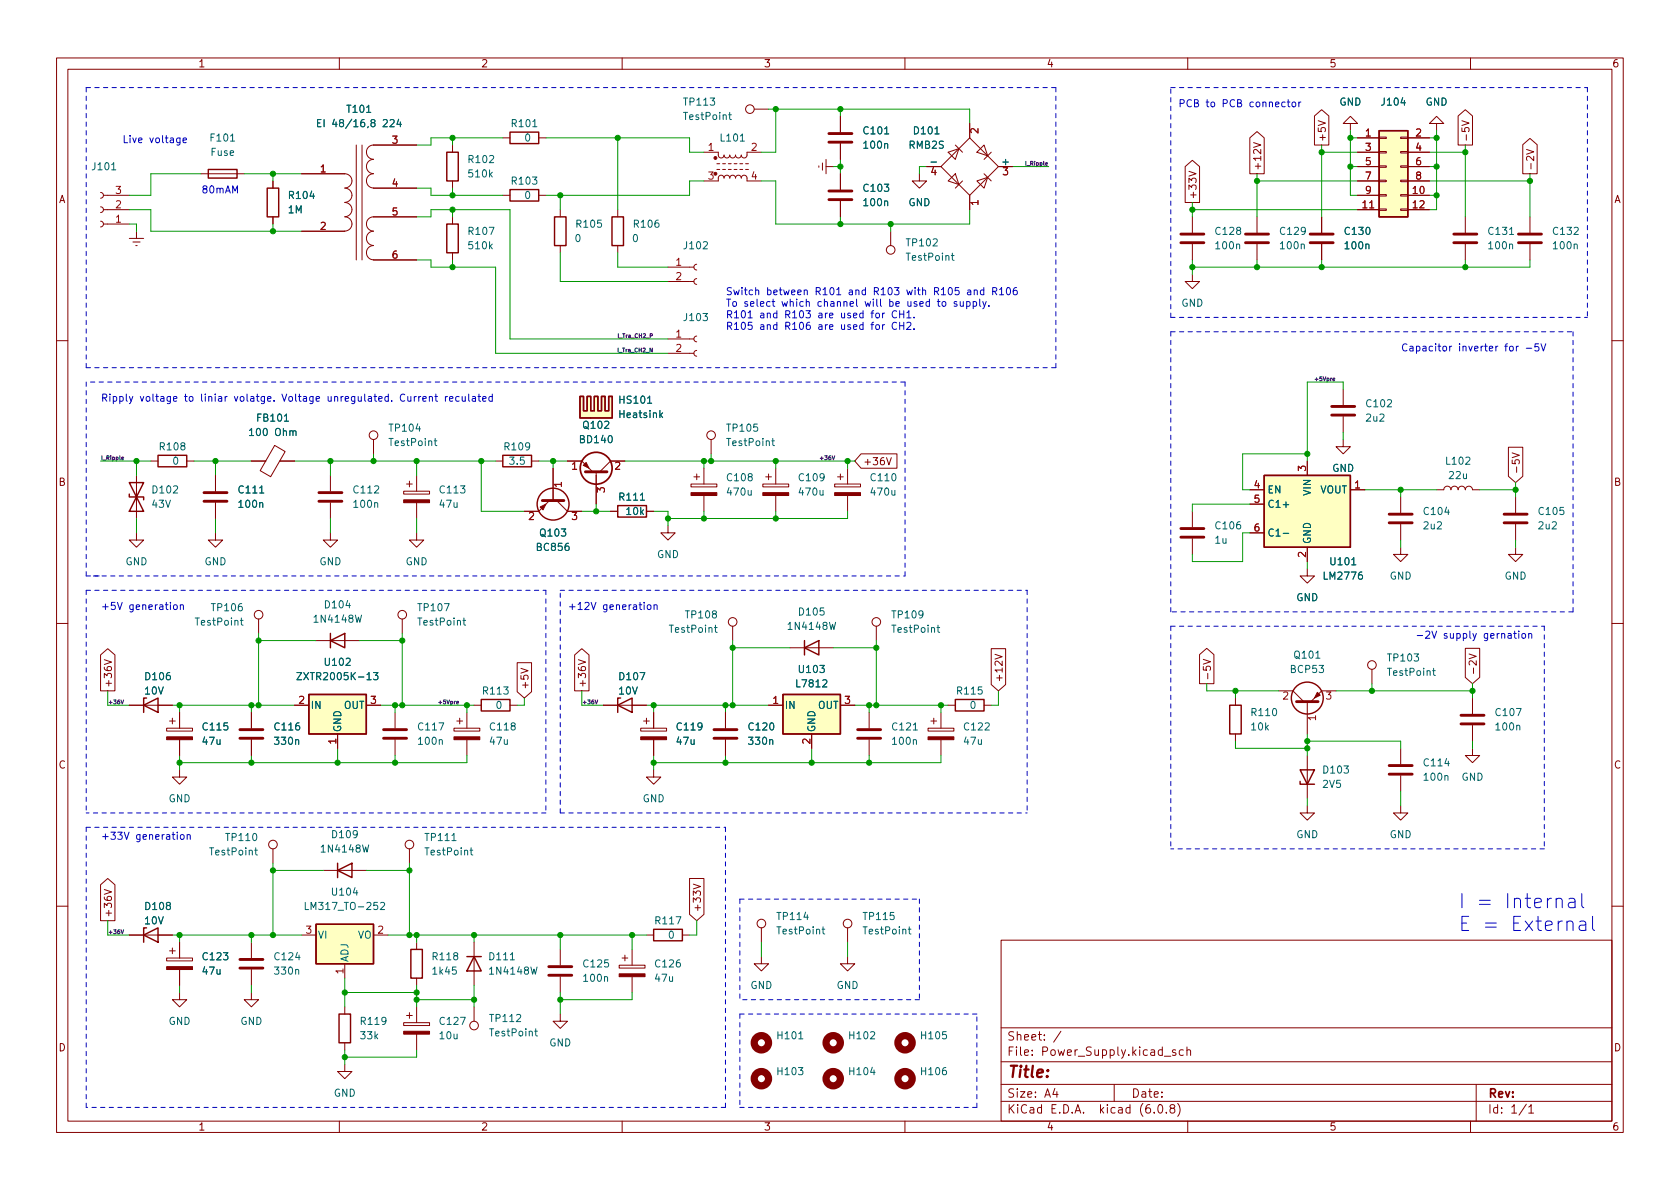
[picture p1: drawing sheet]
<svg xmlns="http://www.w3.org/2000/svg" width="297mm" height="210mm" viewBox="0 0 297 210" stroke-linecap="round" stroke-linejoin="round" font-family="sans-serif">
<g fill="none" stroke="#840000" stroke-width=".18">
<path d="M10 10.2h277v190.1h-277zM12 12.2h273v186.1h-273zM60 10.2v2M110 10.2v2M133.3 19.3h2.6M160 10.2v2M210 10.2v2M260 10.2v2M17.8 34l.3 .2 .2 .3-.2 .4-.3 .1M17.8 36.6l.3 .1 .2 .4-.2 .3-.3 .2M17.8 39.1l.3 .2 .2 .3-.2 .4-.3 .1M18.3 34.5h4.6"/>
<path d="M18.3 37.1h4.6M18.3 39.6h4.6M35.6 30.7h7.6M48.3 32v1.3M48.3 38.3v1.3M53.3 30.7h7.7a1.26 1.26 0 0 1 1.2 1.3 1.26 1.26 0 0 1-1.2 1.2M61 38.3a1.26 1.26 0 0 1 1.2 1.3 1.26 1.26 0 0 1-1.2 1.3M61 33.3a1.27 1.27 0 0 1 1.2 1.2 1.27 1.27 0 0 1-1.2 1.3 1.26 1.26 0 0 1 1.2 1.3 1.26 1.26 0 0 1-1.2 1.2M63 25.6v20.4M64 25.6v20.4M66 28.2a1.27 1.27 0 0 0-1.2 1.3 1.27 1.27 0 0 0 1.2 1.2 1.26 1.26 0 0 0-1.2 1.3 1.26 1.26 0 0 0 1.2 1.2M66 33.3h7.7"/>
<path d="M73.7 38.3h-7.7a1.26 1.26 0 0 0-1.2 1.3 1.26 1.26 0 0 0 1.2 1.3M73.7 25.6h-7.7a1.26 1.26 0 0 0-1.2 1.3 1.26 1.26 0 0 0 1.2 1.3M80 25.6v1.3M80 32v1.3M80 38.3v1.3M88.9 24.4h1.3M88.9 34.5h1.3M95.2 24.4h1.3M95.2 34.5h1.3M99.1 37.1v1.2M109.2 37.1v1.2M124.5 26.9h2.5v.7l.5 .3 .4-.1 .1-.4 .1 .4 .3 .1 .5-.1 .1-.4 .2 .4 .3 .1 .4-.1 .1-.4 .2 .4 .2 .1 .4-.1 .3-.4 .1 .4 .5 .1 .3-.3 .1-.7h2.5"/>
<path d="M124.5 32h2.5v-.7l.5-.3 .4 .1 .1 .4 .1-.3 .3-.2 .4 .1 .2 .4 .2-.4 .5-.1 .2 .2 .1 .3 .2-.4 .4-.1 .3 .2 .2 .3 .1-.4 .5-.1 .3 .3 .1 .7h2.5M126.7 30h.6M126.7 29h.6M127.8 30h.5M127.8 29h.5M128.8 30h.5M128.8 29h.5M129.8 30h.5M129.8 29h.5M130.8 30h.5M130.8 29h.5M131.8 30h.5"/>
<path d="M131.8 29h.5M144.8 29.3v.3M145.4 28.8v1.3M146 29.5h1.3M146 28.2v2.5M148.6 20.6v2.8M148.6 25.4v2.8M148.6 30.7v2.8M148.6 35.6v2.7M162.6 30.7v1.3h1.2l-1.2 1.3-1.3-1.3h1.3M163.8 29.5h2.6M167.6 26.9l1.9-.6-.6 1.9z"/>
<path d="M168.9 30.7l.6 1.9-1.9-.6zM168.9 25.6l1.3 1.3M170.2 32l-1.3 1.3M171.4 24.4l5.1 5.1-5.1 5-5-5zM171.4 21.8v2.6M171.4 34.5v2.6M172.7 32l1.9-.6-.6 1.9zM174 25.6l.6 2-1.9-.7zM174 30.7l1.3 1.3M175.3 26.9l-1.3 1.3M176.5 29.5h2.6M209.5 29.5l1.3-1.2 1.3 1.2v6.3h-2.6z"/>
<path d="M210.2 30.3l1.3 .4-1.3 .4M210.8 38.3v2.8M221 24.4l1.2-1.1 1.3 1.1v6.3h-2.5zM221.6 25.2l1.3 .4-1.3 .5M222.2 38.3v2.8M232.4 20.5l1.3-1.1 1.3 1.1v5.1h-2.6zM233.1 21.3l1.2 .5-1.2 .4M233.7 38.3v2.8M238.8 21.8h1.2l-1.2-1.2-1.3 1.2h1.3v1.3M240 24.4h3.8M240 34.5h3.8M240 37.1h3.8"/>
<path d="M240 26.9h3.8M240 29.5h3.8M240 32h3.8M243.8 37h1.3v.2h-1.3zM243.8 34.4h1.3v.3h-1.3zM243.8 31.9h1.3v.2h-1.3zM243.8 29.3h1.3v.3h-1.3zM243.8 26.8h1.3v.2h-1.3zM243.8 24.3h1.3v.2h-1.3zM247.6 37h1.3v.2h-1.3zM247.6 34.4h1.3v.3h-1.3zM247.6 31.9h1.3v.2h-1.3z"/>
<path d="M247.6 29.3h1.3v.3h-1.3zM247.6 26.8h1.3v.2h-1.3zM247.6 24.3h1.3v.2h-1.3zM248.9 24.4h3.8M248.9 34.5h3.8M248.9 37.1h3.8M248.9 26.9h3.8M248.9 29.5h3.8M248.9 32h3.8M254 21.8h1.3l-1.3-1.2-1.3 1.2h1.3v1.3M257.8 20.5l1.3-1.1 1.2 1.1v5.1h-2.5zM258.5 21.3l1.2 .5-1.2 .4"/>
<path d="M259.1 38.3v2.8M269.2 25.6l1.3-1.1 1.3 1.1v5.1h-2.6zM269.9 26.4l1.3 .4-1.3 .5M270.5 38.3v2.8M22.9 42.2h2.5M23.5 42.8h1.3M24 43.4h.3M24.1 40.9v1.3M53.3 40.9h7.7M66 40.9a1.27 1.27 0 0 0-1.2 1.3 1.27 1.27 0 0 0 1.2 1.2 1.26 1.26 0 0 0-1.2 1.3 1.26 1.26 0 0 0 1.2 1.2M66 46h7.7M80 44.7v1.3"/>
<path d="M99.1 43.4v1.3M109.2 43.4v1.3M118.1 49.8h4.6M118.1 47.2h4.6M118.1 59.9h4.6M123.2 49.3l-.4 .1-.1 .4 .1 .3 .4 .2M123.2 46.7l-.4 .2-.1 .3 .1 .4 .4 .1M123.2 59.4l-.4 .2-.1 .3 .1 .4 .4 .1M157.5 40.9v2.5M210.8 48.5v1.3h1.3l-1.3 1.2-1.3-1.2h1.3M210.8 43.2v2.8M222.2 43.2v2.8"/>
<path d="M233.7 43.2v2.8M259.1 43.2v2.8M270.5 43.2v2.8M10 60.2h2M48.6 78.8l1.8 1.1-2.5 4.4-1.9-1.1zM66 77.7v2.6M118.1 62.5h4.6M123.2 62l-.4 .1-.1 .4 .1 .3 .4 .2M125.7 77.7v2.6M237.5 77.7v1.3h1.3l-1.3 1.3-1.3-1.3h1.3M237.5 68.8v2.8M237.5 73.7v2.7"/>
<path d="M266.7 79.1h2.5v5.1l-1.2 1.1-1.3-1.1zM285 60.2h2M24.1 94.2v1.3h1.3l-1.3 1.3-1.2-1.3h1.2M24.1 84.1v7.6M26.7 81.5h1.2M33 81.5h1.3M38.1 94.2v1.3h1.3l-1.3 1.3-1.3-1.3h1.3M38.1 84.1v2.8M38.1 88.9v2.8M44.4 81.5h2.6M49.5 81.5h2.6M58.4 94.2v1.3h1.3l-1.3 1.3-1.3-1.3h1.3"/>
<path d="M58.4 84.1v2.8M58.4 88.9v2.8M71.4 86.9h4.5v.5h-4.5zM71.9 85.6h1M72.4 85.1v1M73.7 94.2v1.3h1.2l-1.2 1.3-1.3-1.3h1.3M73.7 84.1v2.8M73.7 88.9v2.8M87.6 81.5h1.3M94 81.5h1.2M97.2 88.5l-2 1.9h-2.5M97.8 82.8v5.7"/>
<path d="M98.4 88.5l1.9 1.9h2.6M100.3 81.5h2.6l1.9 1.9M105.4 83.4v5.7M107.9 90.4h1.3M110.5 81.5h-2.6l-1.9 1.9M114.3 90.4h1.3M118.1 93v1.2h1.3l-1.3 1.3-1.3-1.3h1.3M122.2 85.6h4.5v.5h-4.5zM122.7 84.3h1M123.2 83.8v1M124.5 82.8v2.8M124.5 87.6v2.8"/>
<path d="M134.9 85.6h4.5v.5h-4.5zM135.4 84.3h1M135.9 83.8v1M137.2 82.8v2.8M137.2 87.6v2.8M147.6 85.6h4.5v.5h-4.5zM148.1 84.3h1M148.6 83.8v1M149.9 82.8v2.8M149.9 87.6v2.8M152.2 80.3h6.4v2.5h-6.4l-1.1-1.3zM156.7 80.9l.5 1.3 .4-1.3"/>
<path d="M210.8 90.4v2.8M210.8 95.2v2.8M221 86.6h2.5M221 89.1h2.5M221 94.2h2.5M231.1 81.5v2.6M231.1 96.8v2.5M238.8 86.6h2.5M247.6 96.8v1.2h1.3l-1.3 1.3-1.2-1.3h1.2M247.6 87.9v2.8M247.6 92.7v2.8M254 86.6h1.3a.64 .64 0 0 1 .6-.6 .64 .64 0 0 1 .6 .6 .64 .64 0 0 1 .7-.6 .64 .64 0 0 1 .6 .6 .64 .64 0 0 1 .6-.6 .64 .64 0 0 1 .7 .6 .64 .64 0 0 1 .6-.6 .64 .64 0 0 1 .6 .6h1.3"/>
<path d="M267.4 80.1l1.2 .4-1.2 .4M268 96.8v1.2h1.2l-1.2 1.3-1.3-1.3h1.3M268 87.9v2.8M268 92.7v2.8M10 110.2h2M17.8 115.8l1.2-1.1 1.3 1.1v6.4h-2.5zM18.4 116.7l1.3 .4-1.3 .4M45.7 109.5v2.5M55.9 113.3h7.6M71.1 109.5v2.5M91.4 117.2h2.6v5.1l-1.3 1.1-1.3-1.1zM92.1 118.2l1.3 .4-1.3 .4"/>
<path d="M101.6 115.8l1.3-1.1 1.2 1.1v6.4h-2.5zM102.3 116.7l1.2 .4-1.2 .4M129.5 110.7v2.6M139.7 114.5h7.6M154.9 110.7v2.6M175.3 114.7h2.5v6.4l-1.3 1.1-1.2-1.1zM175.9 115.7l1.3 .4-1.3 .5M212.1 115.8l1.3-1.2 1.2 1.2v5.1h-2.5zM212.8 116.6l1.2 .4-1.2 .4M231.1 100.6v1.2h1.3l-1.3 1.3-1.2-1.3h1.2M242.6 118.4v2.5M259.1 114.6h2.5v5.2l-1.3 1.1-1.2-1.1z"/>
<path d="M259.7 115.6l1.3 .5-1.3 .4M285 110.2h2M22.9 124.7h7.6M29.5 128.8h4.5v.5h-4.5zM30 127.5h1M30.5 127v1M31.7 136.1v1.3h1.3l-1.3 1.3-1.2-1.3h1.2M31.7 126v2.8M31.7 130.8v2.8M44.4 126v2.8M44.4 130.8v2.8M52.1 124.7h2.5"/>
<path d="M59.7 129.8v2.5M64.8 124.7h2.5M69.8 126v2.8M69.8 130.8v2.8M80.3 128.8h4.5v.5h-4.5zM80.8 127.5h1M81.3 127v1M82.5 126v2.8M82.5 130.8v2.8M83.8 124.7h1.3M90.2 124.7h1.2M106.7 124.7h7.6"/>
<path d="M113.3 128.8h4.6v.5h-4.6zM113.8 127.5h1M114.3 127v1M115.6 136.1v1.3h1.2l-1.2 1.3-1.3-1.3h1.3M115.6 126v2.8M115.6 130.8v2.8M128.3 126v2.8M128.3 130.8v2.8M135.9 124.7h2.5M143.5 129.8v2.5M148.6 124.7h2.5M153.7 126v2.8"/>
<path d="M153.7 130.8v2.8M164.1 128.8h4.6v.5h-4.6zM164.6 127.5h1M165.1 127v1M166.4 126v2.8M166.4 130.8v2.8M167.6 124.7h1.3M174 124.7h1.3M218.4 123.4v1.3M218.4 129.8v1.3M226.1 122.2h2.5l1.9 1.9M231.1 124.1v5.7"/>
<path d="M231.1 133.6v7.6M236.2 122.2h-2.5l-1.9 1.9M247.6 132.3v2.8M247.6 137.2v2.7M260.3 132.3v1.3h1.3l-1.3 1.3-1.2-1.3h1.2M260.3 123.4v2.8M260.3 128.3v2.8M17.8 156.5l1.2-1.2 1.3 1.2v6.3h-2.5zM18.4 157.3l1.3 .4-1.3 .4M48.3 150.1v2.5M57.1 153.9h7.7M72.4 150.1v2.5"/>
<path d="M121.9 155.3h2.6v6.4l-1.3 1.1-1.3-1.1zM122.6 156.3l1.3 .5-1.3 .4M231.1 142.5v1.3h1.3l-1.3 1.2-1.2-1.2h1.2M247.6 142.5v1.3h1.3l-1.3 1.2-1.2-1.2h1.2M10 160.2h2M22.9 165.3h7.6M29.5 169.4h4.5v.5h-4.5zM30 168.1h1M30.5 167.6v1.1M31.7 175.5v1.3h1.3l-1.3 1.2-1.2-1.2h1.2M31.7 166.6v2.8M31.7 171.4v2.8"/>
<path d="M44.4 175.5v1.3h1.3l-1.3 1.2-1.2-1.2h1.2M44.4 166.6v2.8M44.4 171.4v2.8M53.3 165.3h2.6M61 170.4v2.6M61 178v1.3M66 165.3h2.6M71.9 179.6h1M72.4 179.1v1M73.7 166.6v1.3M73.7 173v1.2M73.7 178v2.8"/>
<path d="M83.8 166.6v7.6M83.8 178v2.6M99.1 179.3v1.3h1.2l-1.2 1.3-1.3-1.3h1.3M99.1 167.9v2.8M99.1 172.7v2.8M109.5 170.7h4.5v.5h-4.5zM110 169.4h1M110.5 168.9v1M111.8 167.9v2.8M111.8 172.7v2.8M114.3 165.3h1.3M120.6 165.3h1.3"/>
<path d="M134.6 169.2v1.2h1.3l-1.3 1.3-1.3-1.3h1.3M134.6 164.1v2.5M149.9 169.2v1.2h1.2l-1.2 1.3-1.3-1.3h1.3M149.9 164.1v2.5M177 166.3h108v32h-108zM285 160.2h2M60 198.3v2M61 188.2v1.3h1.2l-1.2 1.2-1.3-1.2h1.3M61 184.4v1.3M71.4 180.8h4.5v.6h-4.5zM73.7 182.9v2.8M110 198.3v2"/>
<path d="M160 198.3v2M177 194.8h108M177 191.8h108M177 187.8h108M177 181.8h108M186.5 192.5l-.4 1h1M186.9 193v1M187.6 182.4l-1.3 1.9M197 191.8v3M204.1 196.7v.1M204.9 195.4l.2-.1a.81 .81 0 0 1 .6 .7 .81 .81 0 0 1-.3 .8h-.2a.81 .81 0 0 1-.6-.6 .81 .81 0 0 1 .3-.8zM205.9 186.8h1.1"/>
<path d="M206.2 196.7v.1M207.1 196l-.2-.3v-.2l.2-.2 .5 .1 .1 .2-.1 .2-.6 .2-.1 .3v.4l.2 .1h.5l.1-.3-.1-.4-.2-.1M207.9 185.7l-.4-.1-.2 .2 .1 .3 .5 .1v.4h-.6M208.2 195.1a1.72 1.72 0 0 1 0 2.3M209.2 185.7l-.4-.1-.3 .3v.4l.1 .3h.6M209.9 185.8l.2-.2 .3 .1 .1 .9M209.9 185.1v1.5M210 198.3v2M260 198.3v2M261 191.8v6.5M269.9 195.3l-1.3 1.9M270.3 195.8l.4-.5v1.5"/>
<path d="M270.3 196.8h.9"/>
<circle cx="132.6" cy="19.3" r=".76"/>
<circle cx="157.5" cy="44.2" r=".76"/>
<circle cx="66" cy="77" r=".76"/>
<circle cx="125.7" cy="77" r=".76"/>
<circle cx="45.7" cy="108.7" r=".76"/>
<circle cx="71.1" cy="108.7" r=".76"/>
<circle cx="129.5" cy="110" r=".76"/>
<circle cx="154.9" cy="110" r=".76"/>
<circle cx="242.6" cy="117.6" r=".76"/>
<circle cx="48.3" cy="149.3" r=".76"/>
<circle cx="72.4" cy="149.3" r=".76"/>
<circle cx="134.6" cy="163.3" r=".76"/>
<circle cx="149.9" cy="163.3" r=".76"/>
<circle cx="83.8" cy="181.4" r=".76"/>
</g>
<g fill="none" stroke="#840000" stroke-width=".25">
<path d="M36.8 30h5.1v1.5h-5.1zM47.2 33.3h2.1v5h-2.1zM79 26.9h2v5.1h-2zM79 39.6h2v5.1h-2zM90.2 23.4h5v2h-5zM90.2 33.5h5v2.1h-5zM98 38.3h2.1v5.1h-2.1zM108.2 38.3h2v5.1h-2zM243.8 23.1h5.1v15.2h-5.1zM102.5 70.1h.7v2.5h.6v-2.5h.6v2.5h.7v-2.5h.6v2.5h.6v-2.5h.7v2.5h.6v-2.5h.7v3.8h-5.8zM22.9 87.4v.5h2.5v.5M22.9 85.3h2.5l-2.5 5.1h2.5z"/>
<path d="M27.9 80.5h5.1v2h-5.1zM88.9 80.5h5.1v2h-5.1zM109.2 89.4h5.1v2h-5.1zM223.5 84.1h15.3v12.7h-15.3zM58.4 113.3l2.6-1.3v2.5zM58.4 112v2.5M142.2 114.5l2.6-1.2v2.5zM142.2 113.3v2.5M25.4 124.7l2.5-1.3v2.6zM25.9 123.4h-.5v2.6M54.6 122.8h10.2v7h-10.2zM85.1 123.7h5.1v2h-5.1z"/>
<path d="M109.2 124.7l2.6-1.3v2.6zM109.7 123.4h-.5v2.6M138.4 122.8h10.2v7h-10.2zM168.9 123.7h5.1v2h-5.1zM217.4 124.7h2.1v5.1h-2.1zM229.9 138.2v.5h2.5M229.9 136.1h2.5l-1.3 2.6zM59.7 153.9l2.5-1.3v2.6zM59.7 152.6v2.6M25.4 165.3l2.5-1.2v2.5zM25.9 164.1h-.5v2.5M55.9 163.4h10.1v7h-10.1z"/>
<path d="M59.9 179.3h2.1v5.1h-2.1zM72.6 167.9h2.1v5.1h-2.1zM82.5 169.2h2.6M83.8 169.2l1.3 2.5h-2.6zM115.6 164.3h5v2.1h-5z"/>
<circle cx="97.8" cy="89.1" r="2.82"/>
<circle cx="231.1" cy="123.4" r="2.82"/>
</g>
<g fill="#840000" stroke="#840000" stroke-width=".18">
<path d="M113.3 130.3h4.6v.5h-4.6z"/>
<path d="M122.2 87.1h4.5v.5h-4.5z"/>
<path d="M232.9 122.4l.5 .5-1 .5z"/>
<path d="M95.5 89.7l1-.6-.5 1.1z"/>
<path d="M134.9 87.1h4.5v.5h-4.5z"/>
<path d="M147.6 87.1h4.5v.5h-4.5z"/>
<path d="M103.1 82.3l.5-.5 .5 1z"/>
<path d="M109.5 172.2h4.5v.5h-4.5z"/>
<path d="M29.5 170.9h4.5v.5h-4.5z"/>
<path d="M71.4 182.4h4.5v.5h-4.5z"/>
<path d="M80.3 130.3h4.5v.5h-4.5z"/>
<path d="M164.1 130.3h4.6v.5h-4.6z"/>
<path d="M71.4 88.4h4.5v.5h-4.5z"/>
<path d="M29.5 130.3h4.5v.5h-4.5z"/>
<circle cx="126.5" cy="27.9" r=".25"/>
</g>
<g fill="none" stroke="#006464" stroke-width=".18">
<path d="M129 19.9v1.1l.3 .1M56.2 21.7h.4M56.8 21.1h-.6v1.3h.6M70.5 21.1l-.3 .9h.8M70.8 21.6v.8M128.8 20.3h.5M168.2 45.2h.5M168.4 44.8v1.1l.3 .1M51.8 76.4l.2-.2h.3v.8M76.8 78h.4M76.9 77.5v1.1l.3 .2M136.5 78h.4"/>
<path d="M136.6 77.5v1.1l.3 .2M226.9 94.3h1M42.5 109.7h.5M42.7 109.3v1.1l.3 .2M52.5 118.9h.8l-.8 1.3h.8M66 118.9h.8l-.4 .5 .4 .1v.6l-.2 .1-.6-.1M81.8 109.7h.5M82 109.3v1.1l.3 .2M126.3 111h.5M126.5 110.6v1l.3 .2M165.7 111h.4M165.8 110.6v1l.3 .2"/>
<path d="M253.3 118.6h.5M253.5 118.2v1.1l.3 .1M45 150.3h.5M45.2 149.9v1.1l.3 .2M54 159.6v1.2h.6M67.3 159.7l.5-.1 .2 .3-.8 .9h.8M83.1 150.3h.5M83.3 149.9v1.1l.3 .2M145.3 164.3h.5M145.5 163.9v1.1l.3 .2M160.6 164.3h.5M160.8 163.9v1.1l.3 .2"/>
<path d="M94.5 182.3h.5M94.7 181.9v1.1l.3 .2"/>
</g>
<g fill="none" stroke="#840000" stroke-width=".51">
<path d="M146.6 35.3h4M146.6 33.8h4M146.6 25.1h4M146.6 23.6h4M208.8 42.9h4.1M208.8 41.4h4.1M220.2 42.9h4.1M220.2 41.4h4.1M231.6 42.9h4.1M231.6 41.4h4.1M257 42.9h4.1M257 41.4h4.1"/>
<path d="M268.5 42.9h4M268.5 41.4h4M235.5 73.4h4M235.5 71.9h4M36.1 88.6h4M36.1 87.1h4M56.4 88.6h4.1M56.4 87.1h4.1M95.9 88.5h3.8M208.8 95h4.1M208.8 93.5h4.1M245.6 92.5h4.1"/>
<path d="M245.6 90.9h4.1M265.9 92.5h4.1M265.9 90.9h4.1M42.4 130.6h4.1M42.4 129h4.1M67.8 130.6h4.1M67.8 129h4.1M126.2 130.6h4.1M126.2 129h4.1M151.6 130.6h4.1M151.6 129h4.1M229.2 124.1h3.8"/>
<path d="M245.6 136.9h4.1M245.6 135.4h4.1M258.3 128h4.1M258.3 126.5h4.1M42.4 171.2h4.1M42.4 169.7h4.1M97 172.5h4.1M97 170.9h4.1"/>
</g>
<path d="M103.5 83.4h3.8z" fill="#840000" stroke="#840000" stroke-width=".51"/>
<circle cx="105.4" cy="82.8" r="2.82" fill="none" stroke="#840000" stroke-width=".3"/>
<g fill="#ffffc2" stroke="#ffffc2" stroke-width=".18">
<path d="M138.4 122.8h10.2v7h-10.2z"/>
<path d="M243.8 23.1h5.1v15.2h-5.1z"/>
<path d="M223.5 84.1h15.3v12.7h-15.3z"/>
<path d="M102.5 70.1h.7v2.5h.6v-2.5h.6v2.5h.7l-.7 1.3h-1.9z"/>
<path d="M105.1 70.1h.6v2.5h.6v-2.5h.7v2.5h.6v-2.5h.7v3.8h-3.9l.7-1.3z"/>
<path d="M54.6 122.8h10.2v7h-10.2z"/>
<path d="M55.9 163.4h10.1v7h-10.1z"/>
</g>
<g fill="none" stroke="#840000" stroke-width="1.3">
<circle cx="134.6" cy="190.7" r="1.27"/>
<circle cx="134.6" cy="184.4" r="1.27"/>
<circle cx="147.3" cy="190.7" r="1.27"/>
<circle cx="147.3" cy="184.4" r="1.27"/>
<circle cx="160" cy="190.7" r="1.27"/>
<circle cx="160" cy="184.4" r="1.27"/>
</g>
<path d="M232.5 67.1h.5M21.5 81.1l.4-.1-.1-.1h-.3l.1 .4h.2M147.1 80.6l.3 .7 .2-.7M21.4 123.8l.2 .7 .3-.7M77.6 124.2h.5M105.2 123.8l.2 .7 .3-.7M21.4 164.4l.2 .7 .3-.7" fill="none" stroke="#0f0f0f" stroke-width=".18"/>
<g fill="none" stroke="#0000c2" stroke-width=".18">
<path d="M227.2 18.1l-.3-.1-.3 .3 .1 .5h.5M227.6 18h.5M227.8 17.6v1.1l.3 .2M228.6 18.1l.3-.1 .2 .3v.3l-.2 .3-.3-.1-.2-.2zM229.6 18v.9M230 18l-.4 .3M31.8 24.4v1l-.2 .3-.3-.1M31.8 24.5l-.3-.1-.3 .2 .1 .6h.5M32.4 24.8l.6-.1-.1-.2-.3-.1-.2 .2v.6h.5M156 55.4v.8M156 57.4v.9M156.4 55.4l-.4 .2"/>
<path d="M156.4 57.4l-.4 .3M158.5 55.1a.6 .6 0 0 0-.8 .4 .6 .6 0 0 0 .6 .7l.2-.1M158.5 57.1a.6 .6 0 0 0-.8 .4 .6 .6 0 0 0 .6 .8l.2-.2M159.1 54.9v1.3M159.1 57v1.3M159.1 55.5h.7M159.1 57.6h.7M159.8 54.9v1.3M159.8 57v1.3M160.3 55.3l.4-.4v1.3M160.3 57.1l.5-.1 .3 .4-.8 .9h.8M160.3 56.2h.8"/>
<path d="M161.6 56.1v.1M161.6 58.1v.2M165.7 53.3h.5M165.9 52.9v1.1l.3 .2M166.7 53.4l.3-.1 .2 .3v.3l-.2 .3-.3-.1-.1-.2zM169.2 53.4l-.3-.1-.2 .2v.2l.5 .1v.3h-.5M169.8 53.3v.8l.3 .1 .2-.2M170.3 53.3v.9M170.9 53.4l.4-.1 .2 .3-.1 .5h-.5M170.9 53.3v1.3M171.1 51.3h.5v.8M171.6 51.6h-.4l-.2 .2 .2 .3h.4"/>
<path d="M172.1 53.4l.3-.1 .3 .3-.1 .5h-.5M172.1 53.3v1.3M172.3 51.4l.1-.1h.3l.1 .8M172.3 51.3v.8M173.2 52.9v1.1l.2 .2M173.8 53.3l.3 .9M173.9 51.3h-.3l-.3 .2 .2 .6h.4M173.9 50.9v1.2M174.4 53.3l-.5 1.2-.1 .1M174.9 54v.2M175.5 51.5h.6l.1-.2v-.3l-.7-.1v1.2M175.8 51.5l.4 .6"/>
<path d="M176.7 51.2l.4-.3v1.2M176.7 52.1h.8M178.1 51l.1-.1a.68 .68 0 0 1 .5 .6 .68 .68 0 0 1-.5 .6l-.1-.1-.2-.4zM179.8 50.9h-.4a.86 .86 0 0 0 0 1.2l.4-.1 .1-.4-.3-.3h-.2l-.3 .3M73.6 70.1l-.3 .3M74 70.1v.9M74.4 70.1l-.4 .3M74.8 70.5l.6-.1-.1-.2-.4-.1-.1 .2v.6h.5M75.9 70.2l.2-.1 .3 .1 .1 .8M75.9 70.1v.9M76.9 70.1h.5M77.1 69.7v1.1l.3 .2"/>
<path d="M78.8 70.1v.9M79.1 70.1l-.3 .3M79.5 70.5l.6-.1-.1-.2-.3-.1-.2 .2v.6h.5M81.2 70.2l-.4-.1-.2 .3 .1 .5h.5M81.7 70.1l.1 .8 .3 .1 .2-.2M82.3 70.1v.9M82.9 69.7v1.1l.1 .2M83.5 70.2h.5l.1 .8M84.1 70.4l-.4 .1-.2 .2 .2 .3 .4-.1M84.5 70.1h.5M84.7 69.7v1.1l.3 .2M85.3 70.5l.7-.1-.1-.2-.4-.1-.2 .2 .1 .6h.5"/>
<path d="M87 70.2l-.3-.1-.3 .3 .2 .5h.4M87 69.7v1.3M268.1 61.2v.9M268.5 61.2l-.4 .3M269.9 61.6h.9M272 60.8h-.6v.6l.2-.1h.4l.1 .2-.1 .4-.1 .2-.5-.2M272.5 60.8l.4 1.3 .4-1.3M30.8 107l.3-.1 .2 .3v.3l-.2 .3-.3-.1-.1-.2zM31.9 107.1l.2-.2 .3 .1v.8M31.9 106.9v.9M113.9 106.5v.1M113.9 106.9v.9"/>
<path d="M114.6 107l.3-.1 .2 .3v.3l-.2 .3-.3-.1-.2-.2zM115.6 107.1l.2-.2 .3 .1 .1 .8M115.6 106.9v.9M266.7 112.1h.4l.1 .8M267.2 112.3l-.4 .1-.2 .2 .2 .3 .4-.1M267.6 112h.5M267.8 111.6v1.1l.3 .2M268.5 111.6v.1M268.5 112v.9M269.2 112.1l.3-.1 .2 .3v.3l-.2 .3-.3-.1-.1-.2zM270.3 112.1l.2-.1 .3 .1v.8M270.3 112v.9"/>
<path d="M31.3 147.2v.1M31.3 147.6v.8M32 147.6h.3l.3 .2v.4l-.3 .2h-.3l-.1-.2zM33.1 147.7l.2-.1h.3v.8M33.1 147.6v.8M275.1 159.1a.62 .62 0 0 1 1.1 .1v1.3M277.4 159l.2-.1 .8 .1 .1 .2v1.3M278.5 159.4l-.9 .2a.49 .49 0 0 0-.3 .4 .49 .49 0 0 0 .3 .5l.9-.1M279.7 158v2.2l.3 .3M277.1 163.1a.62 .62 0 0 1 1 .1v1.3M279.3 163l.3-.1 .7 .1 .1 .2v1.3M280.4 163.5l-.8 .1a.49 .49 0 0 0-.4 .5 .49 .49 0 0 0 .4 .4l.8-.1"/>
<path d="M281.6 162v2.2l.3 .3"/>
</g>
<g fill="none" stroke="#0000c2" stroke-width=".18" stroke-dasharray=".8 .8">
<path d="M15.2 15.5h171.5M15.2 15.5v49.5M186.7 15.5v49.5M207 15.5h73.7M280.7 15.5v40.6M207 56.1h73.7M207 56.1v-40.6M207 58.7h71.1M278.1 58.7v49.5M15.2 67.6v34.2M160 67.6h-144.8M186.7 65h-171.5"/>
<path d="M15.2 104.4h81.3M15.2 104.4v39.4M15.2 101.8h2.6M16.5 101.8h143.5M96.5 104.4v39.4M99.1 104.4h82.5M160 101.8v-34.2M181.6 104.4v39.4M207 110.7h66M207 108.2v-49.5M207 110.7v39.4M273 110.7v39.4"/>
<path d="M278.1 108.2h-71.1M15.2 146.3h113.1M15.2 146.3v49.5M96.5 143.8h-81.3M99.1 143.8h82.5M99.1 143.8v-39.4M128.3 146.3v49.5M130.8 159h31.8M130.8 159v17.8M162.6 159v17.8M273 150.1h-66M130.8 179.3v16.5"/>
<path d="M162.6 176.8h-31.8M172.7 179.3h-41.9M128.3 195.8h-113.1M130.8 195.8h41.9M172.7 195.8v-16.5"/>
</g>
<g fill="none" stroke="#009600" stroke-width=".18">
<path d="M135.9 19.3h35.5v2.5M137.2 19.3v7.6h-2.6M148.6 19.3v1.3M22.9 37.1h3.8v3.8h26.6M22.9 39.6h1.2v1.3M35.6 30.7h-8.9v3.8h-3.8M43.2 30.7h10.1M48.3 30.7v1.3M48.3 39.6v1.3M73.7 38.3h2.5v-1.2h14v22.8h27.9M73.7 33.3h2.5v1.2h12.7M80 24.4v1.2"/>
<path d="M80 33.3v1.2M80 37.1v1.2M88.9 24.4h-12.7v1.2h-2.5M96.5 24.4h25.4v2.5h2.6M99.1 34.5v2.6M109.2 24.4v12.7M124.5 32h-2.6v2.5h-25.4M134.6 32h2.6v7.6h34.2v-2.5M147.3 29.5h1.3M148.6 28.2v2.5M148.6 38.3v1.3M157.5 39.6v1.3"/>
<path d="M163.8 29.5h-1.2v1.2M179.1 29.5h6.3M210.8 35.8v2.5M210.8 37.1h29.2M222.2 30.7v7.6M222.2 32h17.8M233.7 25.6v12.7M233.7 26.9h6.3M238.8 23.1v11.4h1.2M238.8 29.5h1.2M238.8 24.4h1.2M252.7 26.9h6.4"/>
<path d="M252.7 32h17.8M252.7 29.5h1.3M252.7 34.5h1.3M252.7 24.4h1.3M254 23.1v14h-1.3M259.1 25.6v12.7M270.5 30.7v7.6M73.7 46h2.5v1.2h11.4v15.3h30.5M80 46v1.2M99.1 44.7v5.1h19M109.2 44.7v2.5h8.9M210.8 46v2.5"/>
<path d="M222.2 46v1.2M233.7 46v1.2M259.1 46v1.2M270.5 46v1.2h-59.7M237.5 68.8v-1.2h-6.4v13.9M237.5 76.4v1.3M17.8 81.5h8.9M24.1 81.5v2.6M24.1 91.7v2.5M34.3 81.5h10.1M38.1 81.5v2.6M38.1 91.7v2.5"/>
<path d="M52.1 81.5h35.5M58.4 81.5v2.6M58.4 91.7v2.5M66 80.3v1.2M73.7 81.5v2.6M73.7 91.7v2.5M85.1 81.5v8.9h7.6M95.2 81.5h5.1M97.8 81.5v1.3M102.9 90.4h5M105.4 89.1v1.3M110.5 81.5h40.6"/>
<path d="M115.6 90.4h2.5v2.6M124.5 81.5v1.3M124.5 90.4v1.3M125.7 80.3v1.2M137.2 81.5v1.3M137.2 90.4v1.3M149.9 90.4v1.3h-31.8M149.9 81.5v1.3M221 89.1h-10.2v1.3M221 94.2h-1.3v5.1h-8.9v-1.3M231.1 99.3v1.3M231.1 80.3h-11.4v6.3h1.3"/>
<path d="M241.3 86.6h12.7M247.6 86.6v1.3M247.6 95.5v1.3M261.6 86.6h6.4M268 85.3v2.6M268 95.5v1.3M45.7 113.3h10.2M45.7 112v12.7M63.5 113.3h7.6M71.1 112v12.7M129.5 113.3v11.4M129.5 114.5h10.2"/>
<path d="M147.3 114.5h7.6M154.9 113.3v11.4M19 122.2v2.5h3.9M30.5 124.7h21.6M31.7 124.7v1.3M31.7 133.6v2.5M44.4 124.7v1.3M44.4 133.6v1.3M59.7 132.3v2.6M67.3 124.7h16.5M69.8 124.7v1.3M69.8 133.6v1.3"/>
<path d="M82.5 133.6v1.3h-50.8M82.5 124.7v1.3M92.7 123.4v1.3h-1.3M102.9 122.2v2.5h3.8M114.3 124.7h21.6M115.6 124.7v1.3M115.6 133.6v2.5M128.3 124.7v1.3M128.3 133.6v1.3M143.5 132.3v2.6M151.1 124.7h16.5M153.7 124.7v1.3"/>
<path d="M153.7 133.6v1.3M166.4 133.6v1.3h-50.8M166.4 124.7v1.3M176.5 122.2v2.5h-1.2M213.4 120.9v1.3h12.7M218.4 131.1v1.2h12.7M218.4 122.2v1.2M231.1 131.1h16.5v1.2M231.1 129.8v3.8M236.2 122.2h24.1M242.6 120.9v1.3M247.6 139.9v2.6"/>
<path d="M260.3 120.9v2.5M260.3 131.1v1.2M48.3 152.6v12.7M48.3 153.9h8.8M64.8 153.9h7.6M72.4 152.6v12.7M231.1 141.2v1.3M19 162.8v2.5h3.9M30.5 165.3h22.8M31.7 165.3v1.3M31.7 174.2v1.3M44.4 165.3v1.3"/>
<path d="M44.4 174.2v1.3M61 173v5M61 175.5h12.7M68.6 165.3h45.7M73.7 165.3v1.3M73.7 174.2v3.8M73.7 176.8h10.1M83.8 165.3v1.3M83.8 174.2v3.8M99.1 165.3v2.6M99.1 175.5v3.8M111.8 165.3v2.6"/>
<path d="M111.8 175.5v1.3h-12.7M123.2 162.8v2.5h-1.3M134.6 166.6v2.6M149.9 166.6v2.6M61 185.7v2.5M73.7 185.7v1.2h-12.7"/>
</g>
<g fill="#009600" stroke="#009600" stroke-width=".18">
<circle cx="210.8" cy="37.1" r=".46"/>
<circle cx="210.8" cy="47.2" r=".46"/>
<circle cx="222.2" cy="47.2" r=".46"/>
<circle cx="125.7" cy="81.5" r=".46"/>
<circle cx="137.2" cy="81.5" r=".46"/>
<circle cx="231.1" cy="132.3" r=".46"/>
<circle cx="218.4" cy="122.2" r=".46"/>
<circle cx="242.6" cy="122.2" r=".46"/>
<circle cx="231.1" cy="131.1" r=".46"/>
<circle cx="128.3" cy="124.7" r=".46"/>
<circle cx="129.5" cy="124.7" r=".46"/>
<circle cx="222.2" cy="32" r=".46"/>
<circle cx="137.2" cy="91.7" r=".46"/>
<circle cx="115.6" cy="134.9" r=".46"/>
<circle cx="118.1" cy="91.7" r=".46"/>
<circle cx="124.5" cy="91.7" r=".46"/>
<circle cx="129.5" cy="114.5" r=".46"/>
<circle cx="115.6" cy="124.7" r=".46"/>
<circle cx="124.5" cy="81.5" r=".46"/>
<circle cx="149.9" cy="81.5" r=".46"/>
<circle cx="128.3" cy="134.9" r=".46"/>
<circle cx="254" cy="34.5" r=".46"/>
<circle cx="259.1" cy="47.2" r=".46"/>
<circle cx="259.1" cy="26.9" r=".46"/>
<circle cx="254" cy="24.4" r=".46"/>
<circle cx="270.5" cy="32" r=".46"/>
<circle cx="254" cy="29.5" r=".46"/>
<circle cx="260.3" cy="122.2" r=".46"/>
<circle cx="154.9" cy="114.5" r=".46"/>
<circle cx="154.9" cy="124.7" r=".46"/>
<circle cx="153.7" cy="124.7" r=".46"/>
<circle cx="143.5" cy="134.9" r=".46"/>
<circle cx="153.7" cy="134.9" r=".46"/>
<circle cx="166.4" cy="124.7" r=".46"/>
<circle cx="247.6" cy="86.6" r=".46"/>
<circle cx="231.1" cy="80.3" r=".46"/>
<circle cx="268" cy="86.6" r=".46"/>
<circle cx="238.8" cy="29.5" r=".46"/>
<circle cx="238.8" cy="24.4" r=".46"/>
<circle cx="233.7" cy="26.9" r=".46"/>
<circle cx="233.7" cy="47.2" r=".46"/>
<circle cx="148.6" cy="29.5" r=".46"/>
<circle cx="148.6" cy="39.6" r=".46"/>
<circle cx="157.5" cy="39.6" r=".46"/>
<circle cx="148.6" cy="19.3" r=".46"/>
<circle cx="137.2" cy="19.3" r=".46"/>
<circle cx="73.7" cy="81.5" r=".46"/>
<circle cx="58.4" cy="81.5" r=".46"/>
<circle cx="80" cy="37.1" r=".46"/>
<circle cx="80" cy="34.5" r=".46"/>
<circle cx="80" cy="24.4" r=".46"/>
<circle cx="48.3" cy="40.9" r=".46"/>
<circle cx="48.3" cy="30.7" r=".46"/>
<circle cx="80" cy="47.2" r=".46"/>
<circle cx="59.7" cy="134.9" r=".46"/>
<circle cx="69.8" cy="134.9" r=".46"/>
<circle cx="66" cy="81.5" r=".46"/>
<circle cx="71.1" cy="124.7" r=".46"/>
<circle cx="105.4" cy="90.4" r=".46"/>
<circle cx="97.8" cy="81.5" r=".46"/>
<circle cx="85.1" cy="81.5" r=".46"/>
<circle cx="99.1" cy="34.5" r=".46"/>
<circle cx="109.2" cy="24.4" r=".46"/>
<circle cx="31.7" cy="124.7" r=".46"/>
<circle cx="69.8" cy="124.7" r=".46"/>
<circle cx="45.7" cy="113.3" r=".46"/>
<circle cx="45.7" cy="124.7" r=".46"/>
<circle cx="44.4" cy="124.7" r=".46"/>
<circle cx="61" cy="175.5" r=".46"/>
<circle cx="48.3" cy="165.3" r=".46"/>
<circle cx="48.3" cy="153.9" r=".46"/>
<circle cx="73.7" cy="176.8" r=".46"/>
<circle cx="73.7" cy="175.5" r=".46"/>
<circle cx="31.7" cy="134.9" r=".46"/>
<circle cx="44.4" cy="134.9" r=".46"/>
<circle cx="44.4" cy="165.3" r=".46"/>
<circle cx="31.7" cy="165.3" r=".46"/>
<circle cx="73.7" cy="165.3" r=".46"/>
<circle cx="72.4" cy="165.3" r=".46"/>
<circle cx="72.4" cy="153.9" r=".46"/>
<circle cx="61" cy="186.9" r=".46"/>
<circle cx="111.8" cy="165.3" r=".46"/>
<circle cx="99.1" cy="165.3" r=".46"/>
<circle cx="82.5" cy="124.7" r=".46"/>
<circle cx="99.1" cy="176.8" r=".46"/>
<circle cx="83.8" cy="165.3" r=".46"/>
<circle cx="83.8" cy="176.8" r=".46"/>
<circle cx="71.1" cy="113.3" r=".46"/>
<circle cx="24.1" cy="81.5" r=".46"/>
<circle cx="38.1" cy="81.5" r=".46"/>
</g>
<g font-size="3.5" fill="#0000c2">
<text x="257.8" y="160.6">I = Internal</text>
<text x="257.8" y="164.7">E = External</text>
</g>
<text font-size="2.8" fill="#840000" x="178" y="190.6">Title:</text>
<g font-size="2.1" fill="#840000">
<text x="178" y="184">Sheet: /</text>
<text x="178" y="186.7">File: Power_Supply.kicad_sch</text>
<text x="178" y="196.9">KiCad E.D.A. kicad (6.0.8)</text>
<text x="178" y="194.1">Size: A4</text>
<text x="200" y="194.1">Date:</text>
<text x="263" y="194.1">Rev:</text>
<text x="263" y="196.9">Id: 1/1</text>
</g>
<g font-size="1.8" fill="#840000">
<text x="35" y="11.9">1</text>
<text x="85" y="11.9">2</text>
<text x="135" y="11.9">3</text>
<text x="185" y="11.9">4</text>
<text x="235" y="11.9">5</text>
<text x="285" y="11.9">6</text>
<text x="234.4" y="25.2" transform="rotate(-90 234.4 25.2)">+5V</text>
<text x="259.8" y="25.2" transform="rotate(-90 259.8 25.2)">-5V</text>
<text x="10.3" y="35.9">A</text>
<text x="211.5" y="35.3" transform="rotate(-90 211.5 35.3)">+33V</text>
<text x="223" y="30.3" transform="rotate(-90 223 30.3)">+12V</text>
<text x="271.2" y="30.3" transform="rotate(-90 271.2 30.3)">-2V</text>
<text x="285.3" y="35.9">A</text>
<text x="152.6" y="82.3">+36V</text>
<text x="268.7" y="83.9" transform="rotate(-90 268.7 83.9)">-5V</text>
<text x="10.3" y="85.9">B</text>
<text x="285.3" y="85.9">B</text>
<text x="261.1" y="119.5" transform="rotate(-90 261.1 119.5)">-2V</text>
<text x="19.8" y="121.7" transform="rotate(-90 19.8 121.7)">+36V</text>
<text x="93.4" y="122" transform="rotate(-90 93.4 122)">+5V</text>
<text x="103.6" y="121.7" transform="rotate(-90 103.6 121.7)">+36V</text>
<text x="177.3" y="120.7" transform="rotate(-90 177.3 120.7)">+12V</text>
<text x="214.1" y="120.4" transform="rotate(-90 214.1 120.4)">-5V</text>
<text x="10.3" y="135.9">C</text>
<text x="285.3" y="135.9">C</text>
<text x="123.9" y="161.4" transform="rotate(-90 123.9 161.4)">+33V</text>
<text x="19.8" y="162.3" transform="rotate(-90 19.8 162.3)">+36V</text>
<text x="10.3" y="185.9">D</text>
<text x="285.3" y="185.9">D</text>
<text x="35" y="199.9">1</text>
<text x="85" y="199.9">2</text>
<text x="135" y="199.9">3</text>
<text x="185" y="199.9">4</text>
<text x="235" y="199.9">5</text>
<text x="285" y="199.9">6</text>
</g>
<g font-size="1.8" fill="#006464">
<text x="57.7" y="22.5">EI 48/16,8 224</text>
<text x="61.5" y="19.9">T101</text>
<text x="90.6" y="22.5">R101</text>
<text x="121.1" y="21.2">TestPoint</text>
<text x="121.1" y="18.7">TP113</text>
<text x="152.8" y="23.7">C101</text>
<text x="161.7" y="23.7">D101</text>
<text x="236.8" y="18.7">GND</text>
<text x="244.4" y="18.7">J104</text>
<text x="252" y="18.7">GND</text>
<text x="37.3" y="27.6">Fuse</text>
<text x="37.4" y="25">F101</text>
<text x="83" y="28.8">R102</text>
<text x="92.8" y="25">0</text>
<text x="127.5" y="25">L101</text>
<text x="152.9" y="26.3">100n</text>
<text x="160.7" y="26.3">RMB2S</text>
<text x="164.8" y="29.2">-</text>
<text x="177.3" y="29.2">+</text>
<text x="16.4" y="30.1">J101</text>
<text x="51.2" y="35.2">R104</text>
<text x="83" y="31.4">510k</text>
<text x="90.6" y="32.6">R103</text>
<text x="92.8" y="35.2">0</text>
<text x="152.8" y="33.9">C103</text>
<text x="51" y="37.7">1M</text>
<text x="83" y="41.5">R107</text>
<text x="102" y="40.3">R105</text>
<text x="112.2" y="40.3">R106</text>
<text x="152.9" y="36.4">100n</text>
<text x="160.6" y="36.4">GND</text>
<text x="215" y="41.5">C128</text>
<text x="226.5" y="41.5">C129</text>
<text x="237.9" y="41.5">C130</text>
<text x="263.3" y="41.5">C131</text>
<text x="274.7" y="41.5">C132</text>
<text x="83" y="44.1">510k</text>
<text x="101.7" y="42.8">0</text>
<text x="111.9" y="42.8">0</text>
<text x="121.1" y="44.1">J102</text>
<text x="160.4" y="46.1">TestPoint</text>
<text x="160.4" y="43.6">TP102</text>
<text x="215.1" y="44.1">100n</text>
<text x="226.5" y="44.1">100n</text>
<text x="237.9" y="44.1">100n</text>
<text x="263.3" y="44.1">100n</text>
<text x="274.8" y="44.1">100n</text>
<text x="121.1" y="56.8">J103</text>
<text x="208.9" y="54.2">GND</text>
<text x="109.7" y="71.4">HS101</text>
<text x="44.5" y="77.1">100 Ohm</text>
<text x="45.6" y="74.5">FB101</text>
<text x="69" y="76.3">TP104</text>
<text x="103.2" y="75.8">Q102</text>
<text x="109.7" y="73.9">Heatsink</text>
<text x="128.7" y="76.3">TP105</text>
<text x="241.6" y="74.5">2u2</text>
<text x="241.7" y="72">C102</text>
<text x="28.4" y="79.6">R108</text>
<text x="30.6" y="82.2">0</text>
<text x="69" y="78.9">TestPoint</text>
<text x="89.3" y="79.6">R109</text>
<text x="90.2" y="82.2">3.5</text>
<text x="102.7" y="78.4">BD140</text>
<text x="128.7" y="78.9">TestPoint</text>
<text x="235.5" y="83.4">GND</text>
<text x="255.8" y="82.2">L102</text>
<text x="26.9" y="89.8">43V</text>
<text x="27.1" y="87.2">D102</text>
<text x="42.3" y="87.2">C111</text>
<text x="42.4" y="89.8">100n</text>
<text x="62.6" y="87.2">C112</text>
<text x="62.7" y="89.8">100n</text>
<text x="77.8" y="89.8">47u</text>
<text x="77.9" y="87.2">C113</text>
<text x="109.6" y="88.5">R111</text>
<text x="128.7" y="85.1">C108</text>
<text x="128.7" y="87.6">470u</text>
<text x="141.4" y="85.1">C109</text>
<text x="141.4" y="87.6">470u</text>
<text x="154.1" y="85.1">C110</text>
<text x="154.1" y="87.6">470u</text>
<text x="224" y="87.2">EN</text>
<text x="224" y="89.8">C1+</text>
<text x="231.8" y="87.5" transform="rotate(-90 231.8 87.5)">VIN</text>
<text x="233.3" y="87.2">VOUT</text>
<text x="256.3" y="84.7">22u</text>
<text x="95.6" y="94.9">Q103</text>
<text x="110.8" y="91.1">10k</text>
<text x="215" y="93.6">C106</text>
<text x="224" y="94.9">C1-</text>
<text x="251.8" y="93.6">2u2</text>
<text x="251.9" y="91.1">C104</text>
<text x="272.1" y="93.6">2u2</text>
<text x="272.2" y="91.1">C105</text>
<text x="22.2" y="99.9">GND</text>
<text x="36.1" y="99.9">GND</text>
<text x="56.5" y="99.9">GND</text>
<text x="71.7" y="99.9">GND</text>
<text x="95" y="97.4">BC856</text>
<text x="116.1" y="98.7">GND</text>
<text x="214.9" y="96.1">1u</text>
<text x="231.8" y="96.3" transform="rotate(-90 231.8 96.3)">GND</text>
<text x="235.4" y="99.9">U101</text>
<text x="57.6" y="107.6">D104</text>
<text x="229.2" y="106.3">GND</text>
<text x="234.2" y="102.5">LM2776</text>
<text x="245.7" y="102.5">GND</text>
<text x="266" y="102.5">GND</text>
<text x="34.7" y="110.6">TestPoint</text>
<text x="37.6" y="108.1">TP106</text>
<text x="55.8" y="110.1">1N4148W</text>
<text x="74.1" y="110.6">TestPoint</text>
<text x="74.1" y="108.1">TP107</text>
<text x="118.5" y="111.9">TestPoint</text>
<text x="121.4" y="109.3">TP108</text>
<text x="139.6" y="111.4">1N4148W</text>
<text x="141.4" y="108.8">D105</text>
<text x="157.9" y="111.9">TestPoint</text>
<text x="157.9" y="109.3">TP109</text>
<text x="57.6" y="117.7">U102</text>
<text x="141.4" y="119">U103</text>
<text x="228.3" y="119">BCP53</text>
<text x="229" y="116.5">Q101</text>
<text x="245.5" y="119.5">TestPoint</text>
<text x="245.5" y="117">TP103</text>
<text x="25.7" y="122.8">10V</text>
<text x="25.8" y="120.3">D106</text>
<text x="53.5" y="120.3">ZXTR2005K-13</text>
<text x="54.9" y="125.3">IN</text>
<text x="60.8" y="125.3">OUT</text>
<text x="85.5" y="122.8">R113</text>
<text x="87.7" y="125.3">0</text>
<text x="109.5" y="122.8">10V</text>
<text x="109.6" y="120.3">D107</text>
<text x="138.7" y="125.3">IN</text>
<text x="141" y="121.5">L7812</text>
<text x="144.6" y="125.3">OUT</text>
<text x="169.3" y="122.8">R115</text>
<text x="171.5" y="125.3">0</text>
<text x="35.9" y="131.7">47u</text>
<text x="36" y="129.2">C115</text>
<text x="48.7" y="129.2">C116</text>
<text x="48.7" y="131.7">330n</text>
<text x="60.3" y="129.5" transform="rotate(-90 60.3 129.5)">GND</text>
<text x="74.1" y="129.2">C117</text>
<text x="74.1" y="131.7">100n</text>
<text x="86.7" y="131.7">47u</text>
<text x="86.8" y="129.2">C118</text>
<text x="119.7" y="131.7">47u</text>
<text x="119.8" y="129.2">C119</text>
<text x="132.5" y="129.2">C120</text>
<text x="132.5" y="131.7">330n</text>
<text x="144.1" y="129.5" transform="rotate(-90 144.1 129.5)">GND</text>
<text x="157.9" y="129.2">C121</text>
<text x="157.9" y="131.7">100n</text>
<text x="170.5" y="131.7">47u</text>
<text x="170.6" y="129.2">C122</text>
<text x="221.3" y="129.2">10k</text>
<text x="221.4" y="126.6">R110</text>
<text x="264.6" y="126.6">C107</text>
<text x="264.6" y="129.2">100n</text>
<text x="234.1" y="136.8">D103</text>
<text x="251.9" y="135.5">C114</text>
<text x="29.8" y="141.9">GND</text>
<text x="113.6" y="141.9">GND</text>
<text x="233.9" y="139.3">2V5</text>
<text x="251.9" y="138">100n</text>
<text x="258.4" y="138">GND</text>
<text x="40.1" y="148.7">TP110</text>
<text x="58.8" y="148.2">D109</text>
<text x="75.3" y="148.7">TP111</text>
<text x="229.2" y="148.2">GND</text>
<text x="245.7" y="148.2">GND</text>
<text x="37.3" y="151.3">TestPoint</text>
<text x="57" y="150.7">1N4148W</text>
<text x="75.3" y="151.3">TestPoint</text>
<text x="25.8" y="160.9">D108</text>
<text x="54.7" y="160.9">LM317_TO-252</text>
<text x="58.8" y="158.4">U104</text>
<text x="25.7" y="163.4">10V</text>
<text x="56.1" y="166">VI</text>
<text x="63.2" y="166">VO</text>
<text x="116" y="163.4">R117</text>
<text x="118.2" y="166">0</text>
<text x="137.6" y="165.2">TestPoint</text>
<text x="137.6" y="162.7">TP114</text>
<text x="152.8" y="165.2">TestPoint</text>
<text x="152.8" y="162.7">TP115</text>
<text x="35.9" y="172.3">47u</text>
<text x="36" y="169.8">C123</text>
<text x="48.7" y="169.8">C124</text>
<text x="48.7" y="172.3">330n</text>
<text x="61.6" y="170.2" transform="rotate(-90 61.6 170.2)">ADJ</text>
<text x="76.6" y="169.8">R118</text>
<text x="76.6" y="172.3">1k45</text>
<text x="86.6" y="169.8">D111</text>
<text x="86.8" y="172.3">1N4148W</text>
<text x="103.3" y="171.1">C125</text>
<text x="103.3" y="173.6">100n</text>
<text x="115.9" y="173.6">47u</text>
<text x="116" y="171.1">C126</text>
<text x="132.7" y="174.9">GND</text>
<text x="147.9" y="174.9">GND</text>
<text x="29.8" y="181.2">GND</text>
<text x="42.5" y="181.2">GND</text>
<text x="63.8" y="183.8">33k</text>
<text x="63.9" y="181.2">R119</text>
<text x="77.8" y="183.8">10u</text>
<text x="77.9" y="181.2">C127</text>
<text x="86.8" y="183.3">TestPoint</text>
<text x="86.8" y="180.7">TP112</text>
<text x="97.1" y="185">GND</text>
<text x="137.6" y="183.8">H101</text>
<text x="150.3" y="183.8">H102</text>
<text x="163" y="183.8">H105</text>
<text x="137.6" y="190.1">H103</text>
<text x="150.3" y="190.1">H104</text>
<text x="163" y="190.1">H106</text>
<text x="59" y="193.9">GND</text>
</g>
<g font-size="1.8" fill="#a90000">
<text x="173" y="23.6" transform="rotate(-90 173 23.6)">2</text>
<text x="69.4" y="25.4">3</text>
<text x="125.2" y="26.7">1</text>
<text x="132.9" y="26.7">2</text>
<text x="241.4" y="24.1">1</text>
<text x="241.4" y="26.7">3</text>
<text x="241.4" y="29.2">5</text>
<text x="250.3" y="24.1">2</text>
<text x="250.3" y="26.7">4</text>
<text x="250.3" y="29.2">6</text>
<text x="20.5" y="34.3">3</text>
<text x="56.7" y="30.5">1</text>
<text x="69.4" y="33">4</text>
<text x="125.2" y="31.7">3</text>
<text x="132.9" y="31.7">4</text>
<text x="164.6" y="31">4</text>
<text x="177.3" y="31">3</text>
<text x="241.4" y="31.7">7</text>
<text x="241.4" y="34.3">9</text>
<text x="249.8" y="34.3">10</text>
<text x="250.3" y="31.7">8</text>
<text x="20.5" y="39.4">1</text>
<text x="20.5" y="36.8">2</text>
<text x="56.7" y="40.6">2</text>
<text x="69.4" y="38.1">5</text>
<text x="173" y="36.3" transform="rotate(-90 173 36.3)">1</text>
<text x="241" y="36.8">11</text>
<text x="249.8" y="36.8">12</text>
<text x="69.4" y="45.7">6</text>
<text x="119.5" y="47">1</text>
<text x="119.5" y="49.5">2</text>
<text x="119.5" y="59.7">1</text>
<text x="119.5" y="62.2">2</text>
<text x="101.1" y="83.1">1</text>
<text x="108.7" y="83.1">2</text>
<text x="230.9" y="83.3" transform="rotate(-90 230.9 83.3)">3</text>
<text x="99.3" y="86.1" transform="rotate(-90 99.3 86.1)">1</text>
<text x="106.9" y="87.1" transform="rotate(-90 106.9 87.1)">3</text>
<text x="221.8" y="86.4">4</text>
<text x="221.8" y="88.9">5</text>
<text x="239.5" y="86.4">1</text>
<text x="93.5" y="91.9">2</text>
<text x="101.1" y="91.9">3</text>
<text x="221.8" y="94">6</text>
<text x="230.9" y="98.5" transform="rotate(-90 230.9 98.5)">2</text>
<text x="52.8" y="124.5">2</text>
<text x="65.5" y="124.5">3</text>
<text x="136.7" y="124.5">1</text>
<text x="149.4" y="124.5">3</text>
<text x="226.8" y="123.7">2</text>
<text x="234.5" y="123.7">3</text>
<text x="59.4" y="131.6" transform="rotate(-90 59.4 131.6)">1</text>
<text x="143.3" y="131.6" transform="rotate(-90 143.3 131.6)">2</text>
<text x="232.7" y="127.4" transform="rotate(-90 232.7 127.4)">1</text>
<text x="54.1" y="165.1">3</text>
<text x="66.8" y="165.1">2</text>
<text x="60.7" y="172.2" transform="rotate(-90 60.7 172.2)">1</text>
</g>
<g font-size="1.8" fill="#0000c2">
<text x="208.3" y="18.9">PCB to PCB connector</text>
<text x="21.6" y="25.3">Live voltage</text>
<text x="35.6" y="34.2">80mAM</text>
<text x="128.3" y="52.2">Switch between R101 and R103 with R105 and R106</text>
<text x="128.3" y="54.2">To select which channel will be used to supply.</text>
<text x="128.3" y="56.3">R101 and R103 are used for CH1.</text>
<text x="128.3" y="58.3">R105 and R106 are used for CH2.</text>
<text x="247.6" y="62.1">Capacitor inverter for -5V</text>
<text x="17.8" y="71">Ripply voltage to liniar volatge. Voltage unregulated. Current reculated</text>
<text x="17.8" y="107.8">+5V generation</text>
<text x="100.3" y="107.8">+12V generation</text>
<text x="250.2" y="112.9">-2V supply gernation</text>
<text x="17.8" y="148.5">+33V generation</text>
</g>
<g font-size="1" fill="#0f0f0f">
<text x="181.6" y="29.3">I_Ripple</text>
<text x="109.6" y="59.7">I_Tra_CH2_P</text>
<text x="109.5" y="62.3">I_Tra_CH2_N</text>
<text x="232.9" y="67.4">+5Vpre</text>
<text x="17.8" y="81.3">I_Ripple</text>
<text x="144.8" y="81.3">+36V</text>
<text x="19" y="124.5">+36V</text>
<text x="78" y="124.5">+5Vpre</text>
<text x="102.9" y="124.5">+36V</text>
<text x="19" y="165.2">+36V</text>
</g>
</svg>
